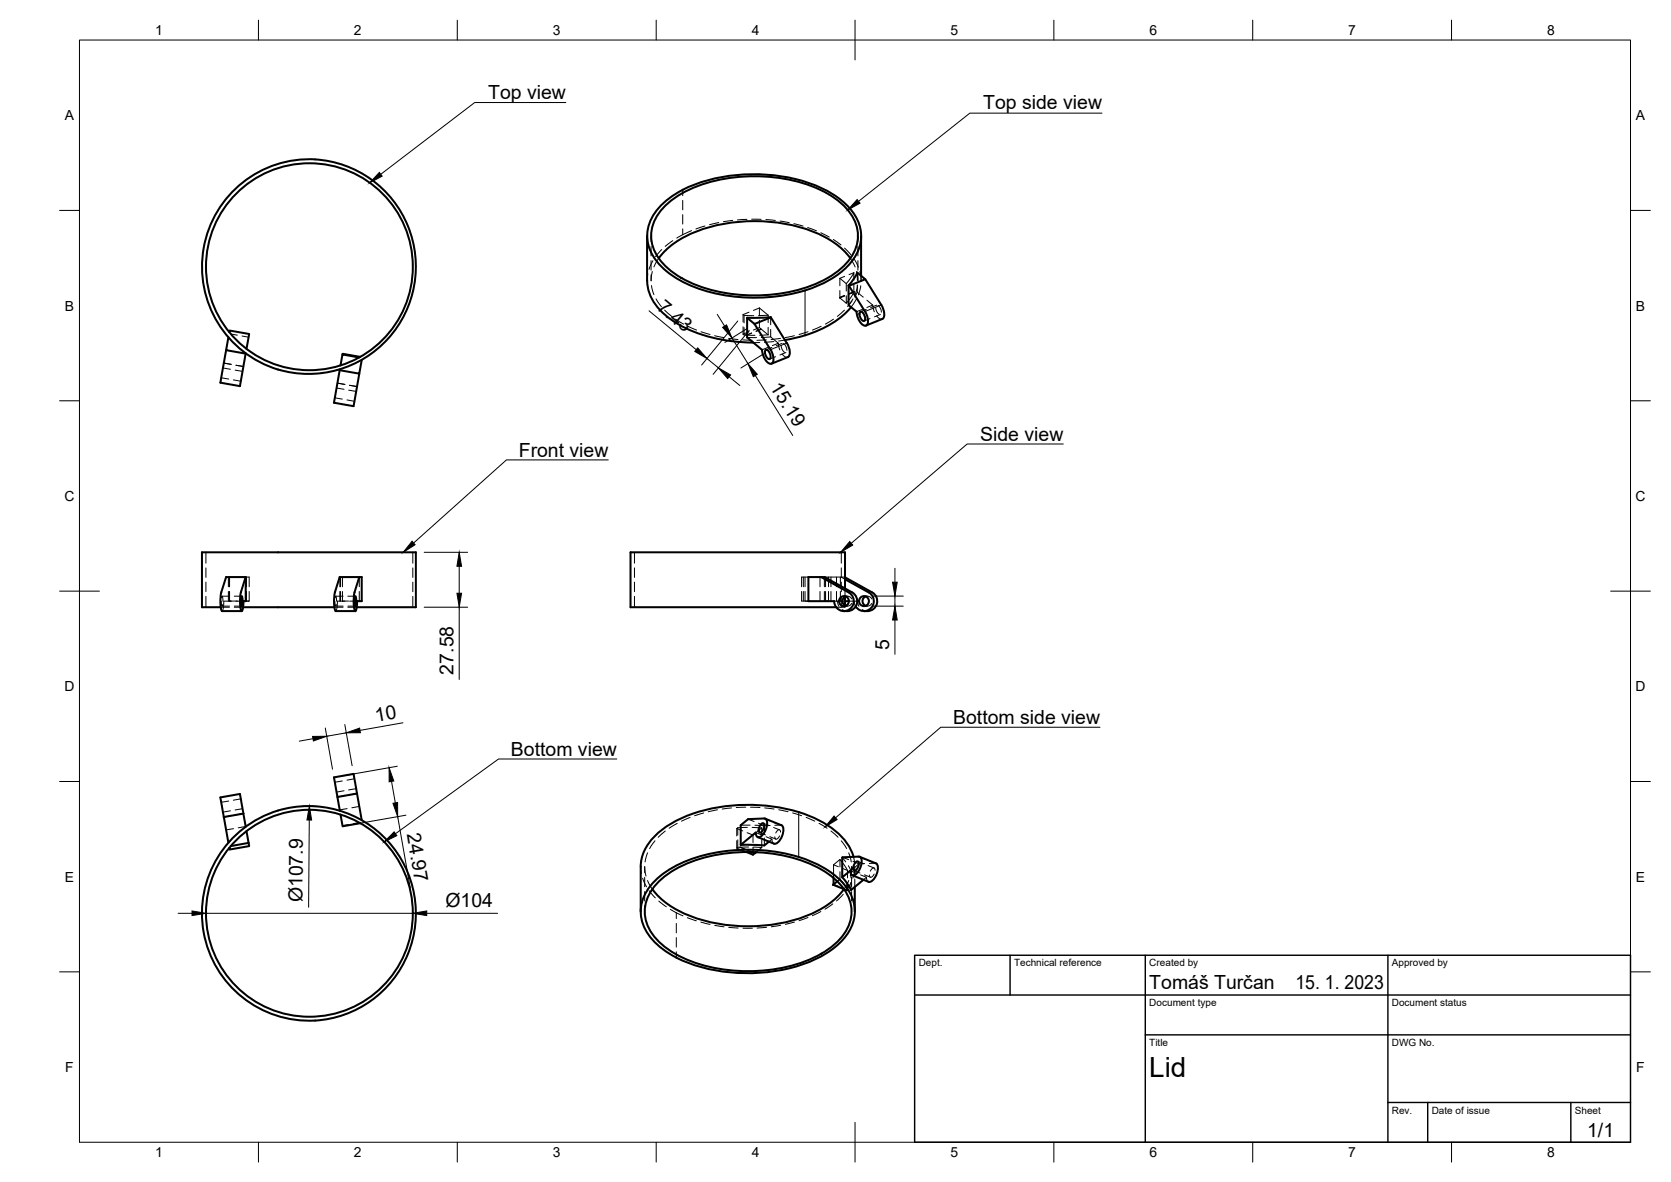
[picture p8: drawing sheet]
<svg xmlns="http://www.w3.org/2000/svg" width="420mm" height="297mm" viewBox="0 0 420 297" stroke-linecap="round" stroke-linejoin="round" font-family="sans-serif">
<g fill="none" stroke="#000" stroke-width=".51">
<path d="M162.7 59.3v11.3M165.9 51.9a28.9 28.9 0 0 1 16.7-7.6 42.3 42.3 0 0 1 25.8 3.9 15.2 15.2 0 0 1 7.9 9.2 11.1 11.1 0 0 1-4.8 11 35.1 35.1 0 0 1-21 6.4 37.8 37.8 0 0 1-21.6-5.6 12.1 12.1 0 0 1-6.1-11.1 11.1 11.1 0 0 1 3.1-6.2zM167.1 51.9a29.8 29.8 0 0 1 17.4-7.3 39.8 39.8 0 0 1 23.6 4.1 13.7 13.7 0 0 1 7.5 9.3 10.7 10.7 0 0 1-4.5 9.8 33.5 33.5 0 0 1-20.3 6.4 37.1 37.1 0 0 1-21.1-5.4 11.6 11.6 0 0 1-5.9-10.8 10.9 10.9 0 0 1 3.3-6.1zM216.5 59.3v10M162.7 70.5a12.2 12.2 0 0 0 5.7 9.6 36.1 36.1 0 0 0 21 6M165.6 64.9a23.1 23.1 0 0 1 12.9-7.9 41.7 41.7 0 0 1 28.7 2.5 18.4 18.4 0 0 1 6.6 5.4M193.8 79.7l-5.9 .2M213.4 71.7v5l2 1.6a4.1 4.1 0 0 0 2 3.5 1.29 1.29 0 0 0 .8-1.9l-.7-1.6-4-6.5M214 77.2a26.7 26.7 0 0 1-15.1 8l-1.5 .3M215.6 68.5l2 1.7-4.2 1.5M215.6 68.5l-1 1.7-1.2 1.5M216.3 78.4a1.62 1.62 0 0 1 1 2.2 1.62 1.62 0 0 1-1-2.2z"/>
<path d="M217.6 70.2l4 6.4a3.6 3.6 0 0 1 .5 3.4l-4.4 1.8M56.9 88l-1.5 8.2 4.9 .8 1.5-8.1M57.4 84.8l-.5 3.2 4.9 .8M57.6 83.5l.1-.4 5 .8-.7 3.8M69.9 92.9a26.9 26.9 0 0 0 34-31.8 26.9 26.9 0 0 0-44.4-14 27 27 0 0 0 10.4 45.8M85.4 93l-1.4 8.2 4.9 .9 1.4-8.2M86.1 89.1v-.2l4.5 .8M90.3 89.8l-4.2-.7-.5 2.7M91 90.5l-.7 3.4-4.9-.9v-.2M189.7 81.4l4 6.5M192.5 87.9a1.62 1.62 0 0 1 1.1 2.3 1.62 1.62 0 0 1-1.1-2.3zM193.7 87.8l.5 1.1 .3 1.1a1.09 1.09 0 0 1-.9 1.4 4.1 4.1 0 0 1-2-3.5"/>
<path d="M197.8 86.2l-4-6.4-4.1 1.6-1.8-1.5v4.9l3.7 3.1M197.8 86.2a3.6 3.6 0 0 1 .5 3.4l-4.3 1.8M55.5 152.6h-4.7v-13.8h53.8v13.8h-14.9M60.6 148.9a9.2 9.2 0 0 0 .1 4.7 3.1 3.1 0 0 0 .5-2.5M60.8 149.8a3.7 3.7 0 0 1 0 2.5 3.7 3.7 0 0 1 0-2.5zM61.1 152.6h23M61.8 145l-1.2 3.9M61.8 145h-4.9l-1.4 4.6a8 8 0 0 0 .3 4h5M61.8 145v6.1h-.6M84.2 148.9l-.1 .7a8 8 0 0 0 .3 4h4.9M89.4 149.8a3.7 3.7 0 0 1 0 2.5 3.7 3.7 0 0 1 0-2.5zM90.3 145l-1.2 3.9a9.2 9.2 0 0 0 .2 4.7 3.1 3.1 0 0 0 .5-2.5h1.2v-6.1h-5.6l-1.2 3.9"/>
<path d="M206.5 145l6.9 3.9a2.49 2.49 0 0 1 .1 4.3 2.49 2.49 0 0 1-3.8-2.1M212.2 153.6h.9M212.5 145.6l5.9 3.3a2.49 2.49 0 0 1 .7 3.8 2.49 2.49 0 0 1-3.9-.3M212.5 147.9v-9.1h-54v13.8h51.7M212.5 151.1h.9M212.5 145.1l6.8 3.8M212.5 150v2.2M212.6 149.9a1.27 1.27 0 0 0-.8 1.2 1.27 1.27 0 0 0 .8 1.1M214.2 148.9l-6.9-3.9h-4v6.1h6.4M214.3 148.9a2.52 2.52 0 0 1 1.2 2.8 2.52 2.52 0 0 1-2.4 1.9M217.7 149.9a1.27 1.27 0 0 0-.8 1.2 1.27 1.27 0 0 0 .8 1.1M219.3 148.9a2.59 2.59 0 0 1 1.1 3.2 2.59 2.59 0 0 1-3.2 1.5"/>
<path d="M89.8 199.4l-5 .9M56.3 205.3l1.1 6.5M61.2 204.5l-.9-5-4.9 .9 .9 4.9M61.2 204.5l.6 3.3M61.2 204.5l-4.9 .8M62 208.9l.5 2.9M62.5 211.8l.2 .8-5 .9-.1-.4M62.5 211.8l-4.5 .8M85.4 203.7l-1.4-8.3 4.9-.9 2.1 11.6M85.6 204.7l.5 3 4.5-.8M187.7 214.1l1.6 .7 .5-.4M189.1 214.1l.7 .3 .3-.2"/>
<path d="M191.5 207l.5-.1a1.65 1.65 0 0 1-1 2.3l-.2-.9zM192.1 205.7l-4 .2-1.9 1.5v4.9M192.2 205.7a.99 .99 0 0 1 .7 1.3 3.9 3.9 0 0 1-2.1 3.4l-.6-.3-.2-.9-3.8 3.1M192.4 205.7l4.1 1.7M193.3 211.5l-1.1 1-5.9-.2M196.5 207.4a2.27 2.27 0 0 1 .1 2.7l-.3 .6a1.97 1.97 0 0 1-1.7 1.3l-4.1-1.6M211.8 215.5l4.1-.2a.97 .97 0 0 1 .8 1.3 3.9 3.9 0 0 1-2.1 3.4l-.6-.3-.2-.9-2 1.7zM214.6 215.3a15.5 15.5 0 0 0-8-8.8 42.9 42.9 0 0 0-30.8-2.5 23.2 23.2 0 0 0-12.9 8.2 10.1 10.1 0 0 0-1.8 5.6v11.3M215.2 216.6l.5-.1a1.65 1.65 0 0 1-1 2.3l-.1-.9zM216.2 215.3l4 1.7M220.3 217a2.27 2.27 0 0 1 .1 2.7l-.3 .6a1.97 1.97 0 0 1-1.7 1.3l-4.1-1.7M165.5 221.7a29.8 29.8 0 0 1 17.4-7.3 39.8 39.8 0 0 1 23.6 4.1 13.7 13.7 0 0 1 7.5 9.3 10.7 10.7 0 0 1-4.5 9.8 33.5 33.5 0 0 1-20.3 6.4 37.1 37.1 0 0 1-21.1-5.3 11.6 11.6 0 0 1-5.9-10.9 10.9 10.9 0 0 1 3.3-6.1z"/>
<path d="M209.5 222.3l2.7 1.1a23.1 23.1 0 0 1-12.9 7.9 41.7 41.7 0 0 1-28.7-2.4 18.4 18.4 0 0 1-6.6-5.5M209.6 220.6l-.1 1.7M210.5 221.5l-1 .8M211.8 220.5l1.2 1.5 1 1.7 3.1-2.6M214.9 222.9v6.1M79.2 256.5a26.9 26.9 0 0 1-28.5-27.5 26.9 26.9 0 0 1 29.7-26.2 26.9 26.9 0 0 1 23.7 31.7 27 27 0 0 1-24.9 22M170.1 240.6a15.7 15.7 0 0 1-8.7-9.1 10.3 10.3 0 0 1 3.3-10.2 30.6 30.6 0 0 1 18.1-7.5 41.2 41.2 0 0 1 24.5 4.4 14.6 14.6 0 0 1 7.5 9.2 10.7 10.7 0 0 1-4.2 10.1 33.9 33.9 0 0 1-20.9 7 41 41 0 0 1-19.6-3.8"/>
<circle cx="77.8" cy="67" r="26"/>
<circle cx="212.2" cy="151.1" r="1.25"/>
<circle cx="217.3" cy="151.1" r="1.25"/>
<circle cx="77.8" cy="229.5" r="26"/>
</g>
<g fill="none" stroke="#000" stroke-width=".25">
<path d="M20 10.1h390v276.9h-390zM65 5.1v5M115 5.1v5M165 5.1v5M215 5.1v10M265 5.1v5M315 5.1v5M365 5.1v5M142.3 25.8h-22.9l-23.7 18M277.1 28.4h-33.2l-28 22.2M15 52.9h5M95.4 43.3l.7 1-3.1 1.6z"/>
<path d="M163.7 59.3v1.4M171.7 59l-1.5 .8M171.7 47.7v1.5M171.7 50.4v2.3M171.7 53.9v2.4M171.7 57.5v1.5M173.9 58l-2.2 1M177.2 56.8l-2.2 .7M180.7 55.9l-2.3 .6M184.2 55.4l-2.3 .3M187.8 55.1l-2.4 .2M189 55.1h2.4"/>
<path d="M192.6 55.2l2.3 .2M196.1 55.5l2.4 .5M199.6 56.2l2.3 .6M203.1 57.2l2.2 .8M206.4 58.5l2.1 1.1M215.5 50.2l.8 .9-3.2 1.7zM215.7 59.3v1.4M410 52.9h5M162.9 68.8l-.2 1.8M163.2 78.1l11.8 9.8M163.7 61.9v2.4M163.7 65.5v2.4"/>
<path d="M163.7 69.1v1.5M163.8 71.8l.6 2.2M164 68.2l-.3 2.4M164.2 65.5l-1 2.2M165 75.1l1.3 2M165.6 64.9l-1.2 2.2M166.4 62.7l-1.6 1.8M167.1 77.9l1.8 1.6M169.2 60.5l-1.9 1.4M180.3 79l1.9 3M186.8 79.1l.3 .2v1.8M186.8 79.1v1.8"/>
<path d="M187.1 79.3h2.4M188.3 78.5l-1.5 .6M190.9 77.4l2.2 1.8M190.9 77.4l-1.5 .6M190.9 77.4v1.9M193.1 79.2l-2.4 .1M193.1 79.2v1.9M193.8 79.7v1.9M202.4 73v11.3M209.5 60.2l2 1.4M211.1 74.8l1.3-.5-1.3 .5 1.7 1.4M211.1 74.8h.1"/>
<path d="M211.1 74.8l.1 .1M211.2 69.9v1.9M211.2 73v1.9M211.2 69.9l1.6 1.4M212.3 77.9l-1.8 1.6M212.4 62.3l1.6 1.8M212.4 69.5l-1.2 .4M212.4 74.4l-1.2 .5M212.8 71.3v1.8M213.8 64.9l1.2 2.2M214.2 75.6l-.8 1.1M214.5 75.1l-1.4 2"/>
<path d="M214.7 71.6v1.9l.1-.2-2 2.9v-1.9M214.7 70.4v-1.9l-1.9 2.8M214.7 68.5l-1.2 .5M214.7 73.5l-1.2 .4M214.7 65l1.1 2.1M214.8 73.3l-1.3 .5M215.3 75.2l-1.3 2M215.4 68.2l.3 2.4v-1.5M215.6 73.5l-.7 1.1M215.6 68.5v1.9M215.6 71.6v1.9M215.6 73.5l1.5 1.2"/>
<path d="M215.6 71.7l-.6 2.3M215.7 61.9v2.4M215.7 65.5v2.4M216.2 68.2l.3 2.4v-1.3M216.4 71.8l-.6 2.3M216.9 77.7l-1.5 .6M217.8 77.7l-1.5 .6M218 75.4l1.5 1.3 .3 1.6M219.5 76.7l-1.5 .6M220.2 77.3l.3 1.2 .5 .5M220.4 79.4l.8 .7 .6 .1M220.4 76.7l-1.5 .6"/>
<path d="M220.7 76.7l.6 .7 .3 1.1M221.4 79l-1.5 .6M221.6 76.6l-4.1 1.7M55.6 94.9l1.9 .4M56 92.5l1.9 .3M56.3 91.2l1.8 .4M58 83.9l1.7 .3M58.7 95.5l1.9 .3M59.1 93l1.9 .3M59.3 91.8l1.9 .3M60.9 84.4l1.6 .3M84.2 100l1.9 .3"/>
<path d="M84.6 97.5l1.9 .3M84.8 96.3l1.9 .3M87.7 98.1l1.9 .3M87.9 96.8l1.9 .3M169.9 80.2l2 1.3M173 82l2.1 1M175.4 87.4l2.4 2.7-3.1-1.8zM176.3 83.4l2.2 .7M177.8 90.1l2.8 2.3M179.7 84.4l2.3 .4M180.6 92.4l3.1 1.8-.7 .9zM181.7 82.3l1-.7 1.3 3.3z"/>
<path d="M183.2 85l2.4 .3M183.3 94.7l2.7 2.2M184 84.9l4.1 6.5M185.5 80.7l-9.1 11M186.8 85.4l2.3 .1M186.8 84l.3 .2h.6M186.8 82.1v1.9M187.1 82.3v1.9M187.7 84.2l2.1 .1M187.9 84.8h2.3M187.9 82.5l-5.6 3.5M188.1 91.4l2.3 2.7-1 .6z"/>
<path d="M188.3 83.4l-1.5 .6M188.4 83l-9.1 11.1M189 83.7l-1.3 .5M189.9 94.3l9.4 15.1M190.9 82.3l.5 .4-1.3 .6 1.3-.6 1.7 1.4M190.9 82.3l-1.5 .6M190.9 80.5v1.8M191 86.1h-1.6M191.9 89l-5.6 3.5M192.7 85.4l-2.4 .1M193.1 87.3l-1.5 .6M193.1 84.1l-2.1 .2"/>
<path d="M193.1 82.3v1.8M193.8 82.8v1.9l-2.4 .1M193.8 84.7l1.9 1.6-1.5 .6M194.1 87.3l-1.5 .6M194.6 85.8l-2.4 .2M195 89.6l-1.5 .6M195.7 86.3l.4 1.6M196.3 85l-2.4 .3M196.4 86.9l.3 .9 .6 .7M196.7 89l.7 .7 .7 .1M196.7 86.3l-1.5 .6M197 86.3l.5 .6 .4 1.1"/>
<path d="M197.4 85.5l-1.6 .2M197.6 88.6l-1.5 .6M197.8 86.2l-4.1 1.7M199.7 84.4l-2.3 .4M203.2 83.4l-2.3 .7M206.5 82l-2.2 .9M209.6 80.2l-2.1 1.2M218.8 80.1l-1.5 .6M15 100.7h5M87.2 100.5l1.9 .3M153 115.6h-25.7l-23.3 20.9M267.4 111.6h-24.2l-29.2 24.9"/>
<path d="M410 100.7h5M51.8 138.8v2.7M103.6 136l.8 .9-3 1.9zM103.8 138.8v2.7M106.7 138.8h10.9M115.5 138.8l.6 3.5h-1.2zM159.5 138.8v2.7M211.5 138.8v2.7M213.7 136.1l.7 .9-3 1.8zM15 148.6h10M51.8 142.7v2.4M51.8 146.3v2.4"/>
<path d="M51.8 149.9v2.7M55.5 152.6h2.2M55.6 151.1l.3 1.2 .1-.4M55.7 150.2l.2-.4 .1 1.3M55.8 149.8h1.9M55.8 152.3h1.9M57.4 145v2.5M57.4 148.6v2.5M57.6 145v2.5M57.6 148.6v2.5M57.7 145v2.5M57.7 148.6v2.5"/>
<path d="M58 151.1h.1M58.9 152.6h2.2M58.9 149.8h1.9M58.9 152.3h1.9M61.8 145h.9v2.5M62 145v2.5M62 148.6v2.5M62.5 151.1h.1M62.7 148.6v2.5h-6.4l-.1 1.6-.4 .9M84.1 152.6h2.2M84.2 151.1l.2 1.2 .2-.4M84.2 150.2l.3-.4 .1 1.3"/>
<path d="M84.4 149.8h1.9M84.4 152.3h1.9M85.4 145v2.5M85.4 148.6v2.5M85.6 145v2.5M85.6 148.6v2.5M86.1 145v2.5M86.1 148.6v2.5M87.5 152.6h2.2M87.5 149.8h1.8M87.5 152.3h1.8M87.6 151.1h-2.8v1.6l-.4 .9"/>
<path d="M90.3 148.6v2.5h.3M90.3 151.1h-2.4M90.3 145v2.5M103.8 142.7v2.4M103.8 146.3v2.4M103.8 149.9v2.7M106.7 152.6h10.9M114.9 149.1h1.2l-.6 3.5zM115.5 142.3v6.8M115.5 152.6v18.2M159.5 142.7v2.4M159.5 146.3v2.4"/>
<path d="M159.5 149.9v2.7M201.5 148.6v2.5h1.7M202 145v2.5M202 148.6v2.5M202.4 148.6v2.5h.9M202.4 145v2.5M203.2 151.1h.1M203.3 145h-1.8v2.5M206.2 145v2.5M206.2 148.6v2.5M207.3 145v2.5M207.3 148.6v2.5"/>
<path d="M207.4 151.1h.2M207.4 151.1h.1M207.6 148.6v2.5h.7v-2.5M208.2 151.1h.1M208.3 145v2.5M208.9 145v2.5M208.9 148.6v2.5M209.7 151.1h2.8M210.3 145v2.5M210.3 148.6v2.5M210.6 151.1l.3 1.3M211.3 145v2.5"/>
<path d="M211.3 148.6v2.5M211.5 145l1 .6M211.5 142.7v2.4M211.5 146.3v2.4M211.5 149.9v2.7M211.8 153.2l1.3 .4M212.2 149.8h.9M212.2 152.3h.9M212.5 145.1l-4.9-.1v2.5M212.5 152.2v.4h-2.3M212.5 147.9v2.1M212.6 149.9a1.24 1.24 0 0 1 1.5 .6"/>
<path d="M213.4 151.1h1.4l.3 1.3M214.1 151.6a1.21 1.21 0 0 1-1.5 .6M214.8 151.1h.8l.4 1.2M216.8 153.2l1.3 .4M217.2 149.8h.9M217.2 152.3h.9M217.7 149.9a1.24 1.24 0 0 1 1.5 .6M219.2 151.6a1.21 1.21 0 0 1-1.5 .6M219.3 149.8h7.8M219.3 152.3h7.8M224.4 146.3h1.2l-.6 3.5zM225 152.3l.6 3.5h-1.2z"/>
<path d="M225 142.8v3.5M225 149.8v2.5M225 155.8v8.6M405 148.6h10M15 196.4h5M78.6 185.1l3.5-.1-3.3 1.2zM78.7 185.6l-3.5 .7M81.8 183l1.8 10.3M86.1 196.3l-1.9 .3M86.5 198.7l-1.9 .4M86.7 182.1l1.8 10.3M86.7 199.9l-1.9 .4"/>
<path d="M87.1 184.2l3.3-1.2 .2 1.1zM87.1 184.2l-5 .8M89.1 195.7l-1.9 .4M89.6 198.2l-1.9 .3M89.8 199.4l-1.9 .3M97.8 192.9l1.2 3.4-1.1 .2zM98.4 196.4l1 5.4M99.9 192.6l-13.9 2.4M101.3 181.6l-10.8 1.9M155.1 190.7h-29.8l-25.9 18.8M276.6 182.8h-40.1l-26.4 22.7M410 196.4h5"/>
<path d="M57.5 201.3l-1.9 .3M57.9 203.8l-1.9 .3M58.1 205l-1.8 .3M58.7 208.2l-1.8 .4M60.6 200.8l-1.9 .3M61 203.2l-1.9 .3M61.2 204.5l-1.9 .3M61.8 207.7l-1.9 .3M75.9 202.6l4 .1M77.8 206.1l-.2 21.9M77.8 202.6l.6 3.5h-1.2zM87.3 203.2l-1.9 .3"/>
<path d="M87.6 207.2l-1.5 .3M90.3 202.7l-1.8 .3M90.3 206.7l-1.5 .3M98.8 201.9l1.2-.2v3.5zM99.1 209l.7 1-3.2 1.6zM100 205.2l3.1 17.9M102.1 204.9l-13.9 2.4M161.1 217.8l.2 1.7M162.1 219.3v-1.5l.3 2.4M162.8 214.3l-.6 2.3M164.7 211.3l-1.4 2M167.3 208.8l-1.8 1.6"/>
<path d="M170.3 206.9l-2 1.2M173.5 205.4l-2.2 1M176.9 204.3l-2.3 .7M180.4 203.5l-2.3 .5M183.9 203l-2.3 .3M185.3 208.2l.2-.2v1.9M185.3 208.2l1.5 .6M185.3 208.2v1.9M185.3 211.3v1.8M185.3 213.1l2.4 1M185.5 211.1v1.8M186.1 212.9l-.8 .2"/>
<path d="M186.1 212.9l3 1.2M187.5 202.8l-2.4 .1M187.9 209.3l1.4 .6M187.9 207.9l-2.4 .1M188.1 205.9l1.5 .5M188.2 212.9h-2.1M188.5 213.9l1.3 .5M188.6 207.4h-2.4M188.7 202.8l2.4 .1M189.1 207.9l2.4 .2M189.3 209.9v1.8M189.3 212.9v1.9"/>
<path d="M189.4 212.9l2.1 .1M189.8 214.4h.1M189.8 207.4l2.4 .1M190 209.2l1.5 .6M190.7 206.9l1.5 .6M191 209.2l1.5 .6M191.5 208.1l-2.2 1.8M191.5 208.1v1.8M191.5 211.1v1.9M191.5 213l-1.4 1.2M191.9 206.9l1.5 .6M192.1 205.7l1.5 .6"/>
<path d="M192.2 207.5v1.9M192.2 210.6v1.9M192.2 207.5h.1M192.3 203l2.3 .3M192.6 210.3l1.5 .6-.8 .6M193.6 210.3l1.5 .6M193.6 207.4l-1.4 .1M194.1 210.9l.1 .6 .4 .5M194.5 207.9l1.5 .6M194.7 206.7l1.5 .6M195.8 203.5l2.3 .5M196 210.1a.73 .73 0 0 1-1.1 .6l-.1-.4"/>
<path d="M196.2 207.3l.3 .1M196.2 207.3l-1.4 .1M196.3 209.1a.49 .49 0 0 0-.4-.6 .49 .49 0 0 0-.6 .4l-.2 .4M199.3 204.3l2.3 .7M200.8 204.1v11.3M202.7 205.4l2.2 1M205.9 206.9l2.1 1.2M208.9 208.8l1.8 1.6M209.6 217.3l1.2 .5M209.6 217.3v3.3M209.7 205.1l.8 .9-3 1.8zM211.2 219.1v1.8l2 2.9-.1-2"/>
<path d="M211.2 216l1.9 2.7v1.9M211.2 216v1.9M211.2 216l-1.6 1.3M211.5 211.3l1.4 1.9M211.8 215.5l.8 1.1M211.9 215.4l1.5 .6M211.9 218.3l1.2 .4M213.3 217.6l.7 1.1M213.4 214.3l.6 2.3M213.8 218.8l1.5 .6M214 218.7v1.9M214.1 219.3v-1.5l-.3 2.3"/>
<path d="M214.5 216.5l1.5 .6-2 1.6M214.6 215.3l.3 1.8M214.7 218.8l1.5 .6M214.9 218.3l-.5 2.4M214.9 217.7v2M215.7 216.5l1.5 .6M215.9 215.3l1.5 .6M216.4 219.9l1.5 .6M217.3 219.8l1.5 .6M217.4 217l-1.4 .1M218.3 217.5l1.5 .6M218.5 216.3l1.5 .6"/>
<path d="M219.8 219.7a.75 .75 0 0 1-1.1 .6l-.1-.4M220 218.7a.49 .49 0 0 0-.3-.6 .49 .49 0 0 0-.6 .4l-.3 .4M220.2 217h-1.6M44.8 229.5h3.5M48.3 228.9l3.5 .6-3.5 .6zM51.8 229.5h52M103.8 229.5l3.5-.6v1.2zM107.3 229.5h17.8M161.6 220.7l1 2.1M162.1 220.5v2.3M162.1 224.1v2.3M162.1 227.6v1.5"/>
<path d="M162.8 221.3l1.2 2.2M163.2 223.8l1.6 1.8M165.7 226.4l1.9 1.5M168.6 228.5l1.5 .9M170.1 229.4l1.6 .8M170.1 229.4v1.5M170.1 232.1v2.3M170.1 235.6v2.4M170.1 239.2v1.5M172.8 230.6l2.3 .8M176.2 231.7l2.3 .6M179.7 232.5l2.4 .4"/>
<path d="M183.2 233.1l2.4 .1M186.8 233.3h2.4M192.8 233l-2.4 .2M196.3 232.5l-2.4 .4M199.8 231.7l-2.3 .6M203.2 230.6l-2.3 .8M206.4 229.1l-2.1 1M209.4 227.1l-2 1.4M209.5 222.3l1.3 .6M209.6 222.3l1.2 .4M211.2 220.9l-.7 .6M211.9 223.2l1.2 .5"/>
<path d="M212 224.7l-1.7 1.7M213.4 221.3l-1.2 2.2 1 .3-1.3-.5M214 223.7v-1.9l-1.2 2M214.1 220.5v2.3M214.1 224.1v2.3M214.1 227.6v1.5M214.9 220.9v2M217.1 221.1l.8-.6 .1 .6 .4 .5M15 244.2h5M410 244.2h5M65 287v5M115 287v5"/>
<path d="M165 287v5M215 282.1v9.9M265 287v5M315 287v5M365 287v5"/>
</g>
<g fill="#000">
<path d="M95.4 43.3l.7 1-3.1 1.6zM215.5 50.2l.8 .9-3.2 1.7zM175.4 87.4l2.4 2.7-3.1-1.8zM181.7 82.3l1-.7 1.3 3.3zM180.6 92.4l3.1 1.8-.7 .9zM188.1 91.4l2.3 2.7-1 .6zM103.6 136l.8 .9-3 1.9zM213.7 136.1l.7 .9-3 1.8zM115.5 138.8l.6 3.5h-1.2zM114.9 149.1h1.2l-.6 3.5zM224.4 146.3h1.2l-.6 3.5zM225 152.3l.6 3.5h-1.2z"/>
<path d="M78.6 185.1l3.5-.1-3.3 1.2zM87.1 184.2l3.3-1.2 .2 1.1zM97.8 192.9l1.2 3.4-1.1 .2zM77.8 202.6l.6 3.5h-1.2zM99.1 209l.7 1-3.2 1.6zM98.8 201.9l1.2-.2v3.5zM209.7 205.1l.8 .9-3 1.8zM48.3 228.9l3.5 .6-3.5 .6zM103.8 229.5l3.5-.6v1.2z"/>
<circle cx="209.5" cy="222.3" r=".25"/>
</g>
<path d="M230 240.1h180v46.9h-180zM230 250h180M254 240.1v9.9M288 240.1v46.9M349 240.1v46.9M288 260.1h122M349 277.1h61M359 277.1v9.9M395 277.1v9.9" fill="none" stroke="#000" stroke-width=".36"/>
<text font-size="7" x="289" y="270.6">Lid</text>
<g font-size="4.9">
<text x="122.7" y="24.8">Top view</text>
<text x="247.2" y="27.5">Top side view</text>
<text x="165" y="77.7" transform="rotate(39 165 77.7)">7.43</text>
<text x="193.5" y="97.3" transform="rotate(58 193.5 97.3)">15.19</text>
<text x="246.5" y="110.9">Side view</text>
<text x="130.5" y="114.9">Front view</text>
<text x="223.6" y="163.2" transform="rotate(-90 223.6 163.2)">5</text>
<text x="114" y="169.5" transform="rotate(-90 114 169.5)">27.58</text>
<text x="94.6" y="181.4" transform="rotate(-10 94.6 181.4)">10</text>
<text x="239.7" y="182.1">Bottom side view</text>
<text x="128.5" y="190">Bottom view</text>
<text x="102.3" y="209.6" transform="rotate(80 102.3 209.6)">24.97</text>
<text x="76.1" y="226.8" transform="rotate(-90 76.1 226.8)">Ø107.9</text>
<text x="112" y="228">Ø104</text>
<text x="289" y="248.5">Tomáš Turčan</text>
<text x="325.7" y="248.5">15. 1. 2023</text>
<text x="399.1" y="285.7">1/1</text>
</g>
<g font-size="3.5">
<text x="39" y="8.8">1</text>
<text x="89" y="8.8">2</text>
<text x="139" y="8.8">3</text>
<text x="189" y="8.8">4</text>
<text x="239" y="8.8">5</text>
<text x="289" y="8.8">6</text>
<text x="339" y="8.8">7</text>
<text x="389" y="8.8">8</text>
<text x="16.3" y="30.2">A</text>
<text x="411.3" y="30.2">A</text>
<text x="16.3" y="78">B</text>
<text x="411.3" y="78">B</text>
<text x="16.2" y="125.9">C</text>
<text x="411.2" y="125.9">C</text>
<text x="16.2" y="173.7">D</text>
<text x="411.2" y="173.7">D</text>
<text x="16.3" y="221.6">E</text>
<text x="411.3" y="221.6">E</text>
<text x="16.4" y="269.4">F</text>
<text x="411.4" y="269.4">F</text>
<text x="39" y="290.8">1</text>
<text x="89" y="290.8">2</text>
<text x="139" y="290.8">3</text>
<text x="189" y="290.8">4</text>
<text x="239" y="290.8">5</text>
<text x="289" y="290.8">6</text>
<text x="339" y="290.8">7</text>
<text x="389" y="290.8">8</text>
</g>
<g font-size="2.5">
<text x="231" y="242.9">Dept.</text>
<text x="255" y="242.9">Technical reference</text>
<text x="289" y="242.9">Created by</text>
<text x="350" y="242.9">Approved by</text>
<text x="289" y="252.8">Document type</text>
<text x="350" y="252.8">Document status</text>
<text x="289" y="262.9">Title</text>
<text x="350" y="262.9">DWG No.</text>
<text x="350" y="279.9">Rev.</text>
<text x="360" y="279.9">Date of issue</text>
<text x="396" y="279.9">Sheet</text>
</g>
</svg>
